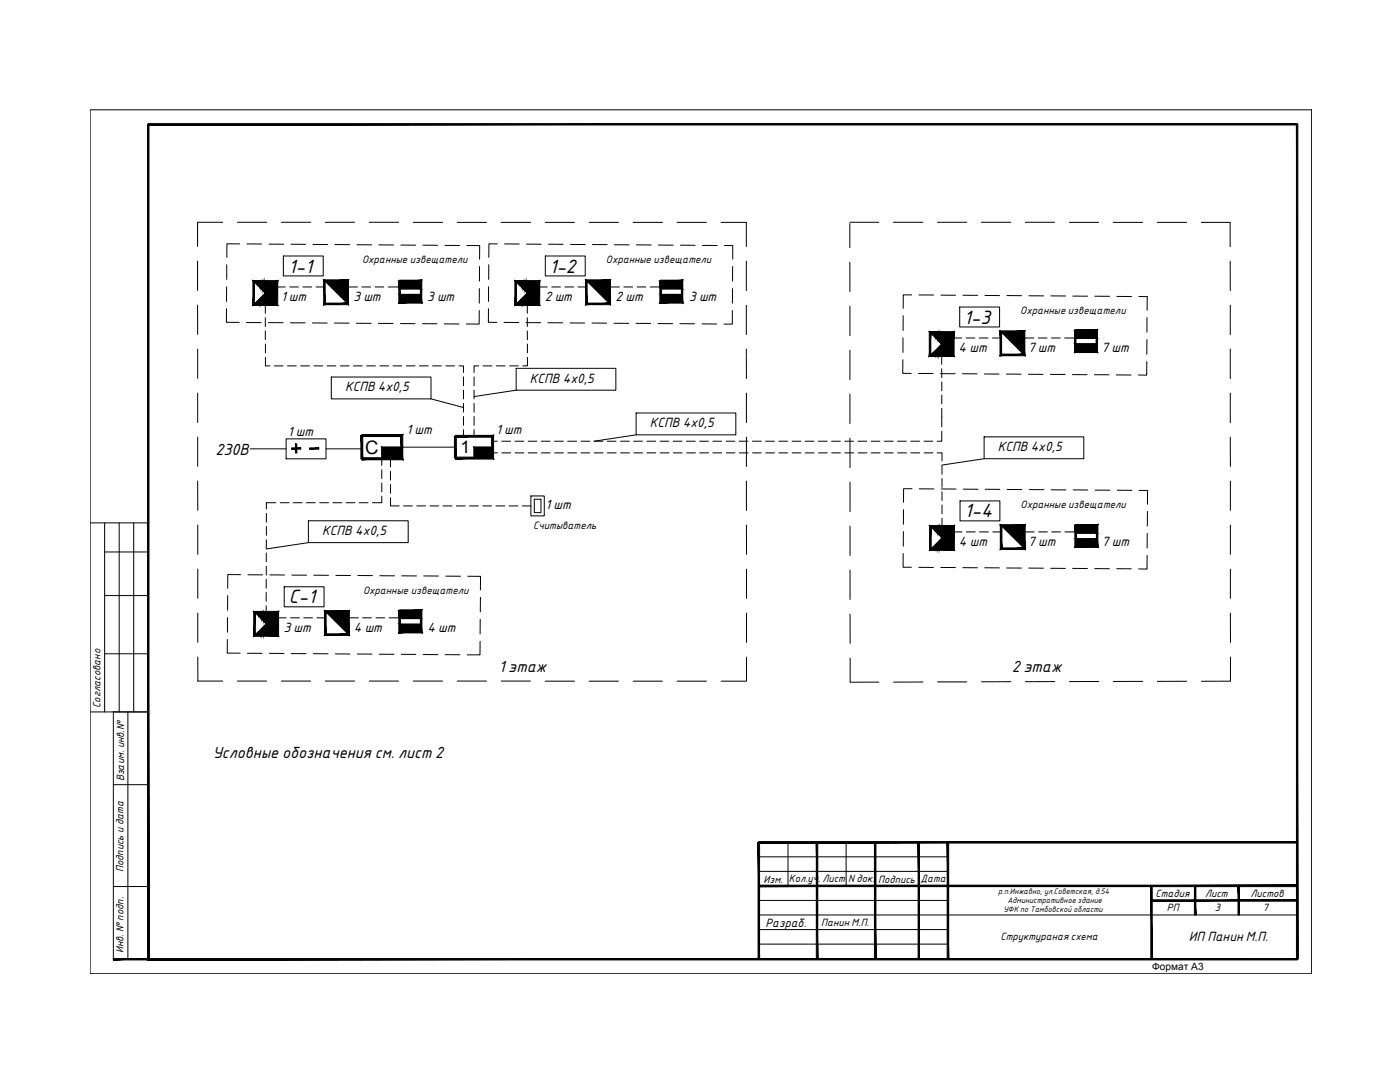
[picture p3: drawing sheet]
<svg xmlns="http://www.w3.org/2000/svg" width="279mm" height="216mm" viewBox="0 0 279 216" stroke-linecap="round" stroke-linejoin="round" font-family="sans-serif">
<!-- layer: DESC -->
<g fill="none" stroke="#000" stroke-width=".2">
<path d="M18 21.9h243.8v172.4h-243.8zM39.4 52.1v5.9M44.4 44.4h-5v4.8M45.2 57.2v2.9M45.2 52.8v3M47.4 44.4h5.8M47.8 48.7l-2.5-.1v2.8M49.3 48.7h2.9M53.7 48.7h2.9M55.3 57.3h1.6M56.1 44.4h5.9M56.6 51.1h7.9v4h-7.9z"/>
<path d="M57.8 57.3h1.8M58.1 48.7l2.9 .1M60.4 57.3h1.8M62.5 48.8h2.9M63.1 57.3h1.6M64.9 44.4h5.9M66.8 48.8h3M69.4 57.3h1.9M71.2 48.8l3 .1M72.2 57.3h1.8M73.7 44.4h5.9M74.9 57.3h1.7"/>
<path d="M75.6 48.9h2.9M77.5 57.3h1.9M79.7 56.1h4.3v1.5h-4.3zM79.7 58.7h4.3v1.7h-4.3zM80 48.9h2.9M82.5 44.4h5.8M84.4 48.9h2.9M88.8 49h2.9M91.3 44.4h5.8M93.2 49h2.5v2.7M95.7 57.6l-.1 2.9M95.7 53.2v2.9"/>
<path d="M97.5 57.2v2.9M97.6 52.8l-.1 3M99.2 48.7l-1.6-.1v2.8M100 44.4h5.9M100.7 48.7h2.9M105.1 48.7h2.9M107.5 57.3h1.7M108.8 44.4h5.9M108.8 51.1h8v4h-8zM109.5 48.7l2.9 .1M110.1 57.3h1.8M112.7 57.3h1.8"/>
<path d="M113.9 48.8h2.9M115.4 57.3h1.6M117.6 44.4h5.8M118.3 48.8h2.9M121.7 57.3h1.9M122.6 48.8l3 .1M124.5 57.3h1.8M126.4 44.4h5.8M127 48.9h3M127.1 57.3h1.8M129.8 57.3h1.9M131.4 48.9h2.9"/>
<path d="M131.8 56.1h4.3v1.5h-4.3zM131.8 58.7h4.3v1.7h-4.3zM135.1 44.4h5.9M135.8 48.9h2.9M140.2 49h2.9M143.9 44.4h5M144.6 49h1.6v2.7M146.2 57.6v2.9M146.2 53.2v2.9M148.9 44.4v4.8M148.9 52.1v5.9M169.6 44.4h5.8"/>
<path d="M169.6 52.3v5.9M169.6 44.6v4.8M178.3 44.4h5.9M181.9 58.9l-1.6-.1-.1 2.7M183.4 58.9h2.9M187.1 44.4h5.8M187.8 58.9h2.9M192.2 58.9h2.9M195.8 44.4h5.9M196.6 59h2.9M200.9 59h3M204.6 44.4h5.9"/>
<path d="M205.3 59h3M209.7 59l3 .1M213.4 44.4h5.9M214.1 59.1h2.9M218.5 59.1h2.9M222.2 44.4h5.8M222.9 59.1l2.9 .1M227.3 59.2h1.7l-.1 2.7M231 44.4h5.8M239.7 44.4h5.8M245.5 44.4v4.8M245.5 52.1v5.9"/>
<path d="M39.4 60.9v5.8M39.4 69.7v5.8M39.4 78.4v5.9M45.2 61.6v2.7h2.5M49.2 64.4h2.9M53 60.8v1.7M53 63.4v1.8M53 66v1.8M53 68.7v1.7M53 71.3v1.7h.9M53.6 64.4h2.9M54.8 73h1.7"/>
<path d="M57.4 73h1.7M58 64.4h2.9M60 73h1.8M62.3 64.4l3 .1M62.6 73h1.8M65.3 73h1.7M66.1 75.2h19.9v4.4h-19.9zM66.8 64.5h2.9M67.9 73h1.8M70.5 73h1.8M71.1 64.5h3M73.2 73h1.7"/>
<path d="M75.5 64.5h2.9M75.8 73h1.8M78.4 73h1.8M79.9 64.6h2.9M81.1 73h1.7M83.7 73h1.8M84.3 64.6h2.9M86 79.6l6.5 1.7M86.3 73h1.8M88.7 64.6l2.9 .1M89 73h1.7M91.6 73h.9v1.3"/>
<path d="M92.5 75.2v1.8M92.5 77.8v1.8M94.6 75.2v1.8M94.6 77.8v1.8M95.5 73h-.9v1.3M95.6 62v2.7h-2.5M96.4 73h1.8M97.5 61.6v2.7h1.6M99.1 73h1.7M100.6 64.3l2.9 .1M101.7 73h1.7M103 73.5h19.9v4.4h-19.9z"/>
<path d="M103 77.9l-8.4 1.2M105 64.4h2.9M105.2 60.8v1.7M105.2 63.4v1.8M105.2 66l.1 1.8M105.3 71.3v1.7h-1M105.3 68.7v1.7M109.4 64.4h2.9M113.8 64.4l2.9 .1M118.1 64.5h3M122.5 64.5h3M126.9 64.5h3"/>
<path d="M131.3 64.6h2.9M135.7 64.6h2.9M140.1 64.6l2.9 .1M146.1 62v2.7h-1.6M148.9 69.7l.1 5.8M148.9 60.9v5.8M149 78.5v5.8M169.6 61.1v5.9M169.6 69.9v5.8M169.6 78.7v5.8M180.2 71.8v2.7h1.6M180.2 67.4v2.9"/>
<path d="M180.2 63v2.9M183.3 74.5h2.9M187.7 74.6h2.9M187.9 71v1.7M187.9 73.6l.1 1.7M188 76.2v1.8M188 78.8v1.8M190.3 67.4h1.6M191.5 61.3h8v3.9h-8zM192.1 74.6h2.9M192.8 67.4h1.8M195.4 67.4h1.8"/>
<path d="M196.5 74.6h2.9M198.1 67.4h1.6M200.8 74.6l3 .1M204.4 67.4h1.9M205.2 74.7h3M207.2 67.4h1.8M209.6 74.7h2.9M209.8 67.4h1.8M212.5 67.4h1.9M214 74.7l2.9 .1M214.6 65.9h4.3v1.6h-4.3zM214.6 68.6h4.3v1.6h-4.3z"/>
<path d="M218.4 74.8h2.9M222.8 74.8h2.9M228.9 72.1l-.1 2.8-1.6-.1M228.9 67.8v2.9M228.9 63.4v2.9M245.5 60.9v5.8M245.5 69.7v5.8M245.5 78.5v5.8M39.4 96l.1 5.8M39.4 87.2v5.9M49.9 89.6h7.2M57.1 87.6h8v4h-8z"/>
<path d="M65.1 89.6h7.1M76.2 91.6h.1M76.2 99v1.3h-1.9M76.2 91.6v1.3M76.2 93.7v1.8M76.2 96.4v1.7M77.9 99.3v1.7h1.8M77.9 91.6v1.6M77.9 94.1v1.7M77.9 96.7v1.7M80.2 89.9h.1M90.9 89.2h-14.7v2.4"/>
<path d="M92.5 80.5v1.7M92.5 83.1v1.8M92.5 85.7v1.4M94.6 91.4h.1M94.6 80.5v1.7M94.6 83.1v1.8M94.6 85.7v1.4M98.3 89.2h-3.7v2.2M98.3 88h1M98.3 90.4h1M100.1 88h1.8M100.2 90.4h1.7"/>
<path d="M102.8 88h1.7M102.8 90.4h1.8M105.4 88h1.8M105.4 90.4h1.8M106 99h2.6v3.9h-2.6zM106.6 99.6h1.4v2.7h-1.4zM108 88h1.8M108 90.4h1.8M110.7 88h1.7M110.7 90.4h1.8M113.3 88h1.8M113.3 90.4h1.8"/>
<path d="M115.9 88h1.8M116 90.4h1.7M118.6 90.4h1.7M121.2 88h1.8M121.2 90.4h1.8M123.8 88h1.8M123.9 90.4h1.7M126.5 88h1.7M126.5 90.4h1.7M127 82.4h19.8v4.4h-19.8zM127 86.8l-8.5 1.2h1.8M129.1 88h1.8"/>
<path d="M129.1 90.4h1.8M131.7 88h1.8M131.8 90.4h1.7M134.4 88h1.7M134.4 90.4h1.7M137 88h1.8M137 90.4h1.8M139.6 88h1.8M139.7 90.4h1.7M142.3 88h1.7M142.3 90.4h1.7M144.9 88h1.8"/>
<path d="M144.9 90.4h1.8M147.5 88h1.8M147.5 90.4h1.8M149 87.2v5.9M149 96v5.9M150.2 88h1.7M150.2 90.4h1.7M152.8 88h1.8M152.8 90.4h1.8M155.4 88h1.8M155.4 90.4h1.8M158.1 88h1.7"/>
<path d="M158.1 90.4h1.7M160.7 88h1.7M160.7 90.4h1.8M163.3 88h1.8M163.3 90.4h1.8M166 88h1.7M166 90.4h1.7M168.6 88h1.7M168.6 90.4h1.8M169.6 87.4v5.9M169.6 96.2v5.9M171.2 88h1.8"/>
<path d="M171.3 90.4h1.7M173.9 88h1.7M173.9 90.4h1.7M176.5 88h1.8M176.5 90.4h1.8M179.1 88h1.8M179.1 90.4h1.8M181.8 88h1.7M181.8 90.4h1.7M182 97.5h-1.7v2.7M183.5 97.5l2.9 .1M184.4 88h1.8"/>
<path d="M184.4 90.4h1.8M187 90.4h1v1.6M187.8 97.6h3M188 86v2h-1M188 81.5v3.7M188 92.9v1.7M188 95.5v1.7M188 98.1v1.8M191.6 100h8v3.9h-8zM192.2 97.6h3M196.4 87.2h19.9v4.3h-19.9zM196.4 91.5l-8.4 1.3"/>
<path d="M196.6 97.6h3M201 97.7h2.9M205.4 97.7h2.9M209.8 97.7l2.9 .1M214.2 97.8h2.9M218.6 97.8h2.9M223 97.8h2.9M227.3 97.9h1.7v2.7M245.5 87.2v5.9M245.5 96v5.9M18 104.3h11.6M20.9 104.3v37.8"/>
<path d="M20.9 110.1h8.7M20.9 118.8h8.7M23.8 104.3v37.8M26.7 104.3v37.8M39.5 104.8v5.8M39.5 113.5v5.9M45.4 118.8v3M48 114.7l-2.5-.1-.1 2.8M49.5 114.7h2.9M53.1 118.2v1.8M53.1 110.3v1.8M53.1 113v1.7"/>
<path d="M53.1 115.6v1.8M53.2 107.7l-.1 1.8M53.2 100.3v1.3M53.2 102.4v1.8M53.2 105.1v1.7M53.2 100.3h1.8M53.9 114.7h2.9M55.9 100.3h1.8M56.7 117.1h8v4h-8zM58.2 114.8h3M58.5 100.3h1.8M61.2 100.3h1.7"/>
<path d="M61.5 103.9h20v4.4h-20zM61.5 108.3l-8.4 1.2M62.6 114.8h3M63.8 100.3h1.8M66.4 100.3h1.8M67 114.8h2.9M69.1 100.3h1.7M71.4 114.8l2.9 .1M71.7 100.3h1.8M75.8 114.9h2.9M80.2 114.9h2.9M80.5 101h1.8"/>
<path d="M83.2 101h1.7M84.6 114.9h2.9M85.8 101h1.8M88.4 101h1.8M89 115h2.9M91.1 101h1.7M93.4 115h2.5v2.7M93.7 101h1.8M95.9 119.2v2.9M96.3 101h1.8M99 101h1.7M101.6 101h1.7"/>
<path d="M104.2 101h1.8M149 104.8v5.8M149 113.6v5.8M169.6 105v5.8M169.6 113.8v5.8M180.2 110.5v2.7h1.7M180.3 106.1v2.9M180.3 101.7v2.9M183.4 113.2h2.9M187.8 113.2h2.9M188 100.8v1.7M188 103.4v1.6"/>
<path d="M190.3 106.1h1.7M192.1 113.3h3M192.9 106.1h1.7M195.5 106.1h1.7M196.5 113.3h2.9M198.1 106.1h1.7M200.9 113.3l2.9 .1M204.4 106.1h2M205.3 113.4h2.9M207.3 106.1h1.7M209.7 113.4h2.9M209.9 106.1h1.8"/>
<path d="M212.5 106.1h2M214.1 113.4h2.9M214.7 104.8h4.3v1.6h-4.3zM214.7 107.5h4.3v1.6h-4.3zM218.5 113.5h2.9M222.9 113.5h2.9M228.9 110.8v2.7h-1.7M229 106.4l-.1 3M229 102.1v2.9M245.5 104.8v5.8M245.5 113.6v5.8M20.9 130.5h8.7"/>
<path d="M39.4 135.9h5M39.5 131.1v4.8M39.5 122.3v5.9M45.4 127.6v2.7h2.5M45.4 123.2v2.9M47.4 135.9h5.8M49.4 130.4h2.9M53.1 120.9v1.3M53.8 130.4h2.9M55.4 123.3h1.7M56.1 135.9h5.9M58 123.3h1.7"/>
<path d="M58.1 130.4h3M60.6 123.3h1.8M62.5 130.4l3 .1M63.3 123.3h1.6M64.9 135.9h5.9M66.9 130.5h2.9M69.6 123.3h1.9M71.3 130.5h2.9M72.4 123.3h1.7M73.7 135.9h5.8M75 123.3h1.8M75.7 130.5l2.9 .1"/>
<path d="M77.7 123.3h1.9M79.7 121.8h4.3v1.6h-4.3zM79.7 124.6h4.3v1.5h-4.3zM80.1 130.6h2.9M82.5 135.9h5.8M84.5 130.6h2.9M88.9 130.6h2.9M91.2 135.9h5.9M95.8 128v2.7h-2.5M95.8 123.6v2.9M100 135.9h5.9M108.8 135.9h5.9"/>
<path d="M117.6 135.9h5.8M126.4 135.9h5.8M135.1 135.9h5.9M143.9 135.9h5M149 122.3v5.9M149 131.1v4.8M169.6 122.5l.1 5.9M169.7 131.3v4.8h5.7M184.2 136.1h-5.9M187.1 136.1h5.8M201.7 136h-5.8M210.5 136h-5.8"/>
<path d="M219.3 136h-5.9M228.1 136h-5.9M236.8 135.9l-5.8 .1M245.5 135.9h-5.7M245.5 122.3l.1 5.9M245.6 131.1v4.8M18 142.1h11.6M22.6 142.1v49.3M22.6 156.6h7M25.5 142.1v49.3M22.6 176.9h7M151.4 171h37.8"/>
<path d="M151.4 173.9h37.8M151.4 179.7h37.8M157.3 168.1v8.7M168.9 168.1v8.7M151.4 182.6h107.4M151.4 188.4h37.8M151.4 185.5h37.8"/>
</g>
<g fill="#000" stroke="#000" stroke-width=".2">
<path d="M64.9 56.1h4.3l.1 4.4zM117.2 56.1h4.3l.1 4.4zM199.9 66.3h4.3l.1 4.4zM199.9 105h4.4v4.4zM65.1 122.1h4.3v4.4z"/>
<path d="M29.4 24.8l.3 166.5v-166.5zM29.4 24.8l.3 166.5-.3 .2zM29.4 191.5l229.5-.2h-229.2zM29.4 191.5l229.5-.2v.2z"/>
<path d="M29.6 24.9h229.3v-.2zM29.6 24.7h229.3l-229.3 .2z"/>
<path d="M51.3 56.2h.3l-.3 .4zM51.6 56.2l-.3 .4h.3z"/>
<path d="M51.5 56.3h.4l-.4 .6zM51.9 56.3l-.4 .6h.4z"/>
<path d="M51.8 56.3h.3l-.3 .9zM52.1 56.3l-.3 .9h.3z"/>
<path d="M52.1 56.2h.3l-.3 1.3zM52.4 56.2l-.3 1.3h.3z"/>
<path d="M52.4 56.2h.3l-.3 1.6zM52.7 56.2l-.3 1.6h.3z"/>
<path d="M52.7 56.3h.3l-.3 1.8zM53 56.3l-.3 1.8h.3z"/>
<path d="M53 56.2h.3l-.3 4.4zM53.3 56.2l-.3 4.4h.3z"/>
<path d="M53 58.4l.2 .2-2.4 2zM50.8 60.6l.2 .3 2.2-2.3z"/>
<path d="M51 56.1l2.2 2.2-.2 .3zM51 56.1l-.2 .2 2.2 2.3z"/>
<path d="M53.2 56.2h.3l-.3 4.4zM53.5 56.2l-.3 4.4h.3z"/>
<path d="M53.5 56.2h.4l-.4 4.4zM53.9 56.2l-.4 4.4h.4z"/>
<path d="M53.9 56.2h.3l-.3 4.4zM54.2 56.2l-.3 4.4h.3z"/>
<path d="M54.2 56.2h.3l-.3 4.4zM54.5 56.2l-.3 4.4h.3z"/>
<path d="M54.5 56.2h.3l-.3 4.4zM54.8 56.2l-.3 4.4h.3z"/>
<path d="M54.8 56.2h.3l-.3 4.4zM55.1 56.2l-.3 4.4h.3z"/>
<path d="M64.6 55.8l.3 .3 4.6-.3zM64.9 56.1l4.6-.3-.3 .3zM69.2 56.1l.3 4.7v-5zM69.2 56.1l.3 4.7-.3-.3zM64.6 60.8h4.9l-.3-.3zM64.9 60.5h4.3l-4.6 .3zM64.6 55.8v5l.3-.3zM64.6 55.8l.3 .3v4.4z"/>
<path d="M79.7 55.9v.3l4.5-.3zM79.7 56.2l4.5-.3-.3 .3zM84.2 55.9l-.3 .3 .3 4.3zM83.9 56.2l.3 4.3-.3-.3zM79.6 60.5h4.6l-.3-.3zM79.6 60.5l.3-.3h4zM79.6 56.1v4.4l.3-.3zM79.6 56.1h.3v4.1z"/>
<path d="M79.7 56.1l4.3 1.5v-1.5zM79.7 56.1l4.3 1.5h-4.3z"/>
<path d="M79.7 58.7l4.3 1.7v-1.7zM79.7 58.7l4.3 1.7h-4.3z"/>
<path d="M103.5 56.2h.3l-.3 .4zM103.8 56.2l-.3 .4h.3z"/>
<path d="M103.8 56.3h.3l-.3 .6zM104.1 56.3l-.3 .6h.3z"/>
<path d="M104.1 56.3h.3l-.3 .9zM104.4 56.3l-.3 .9h.3z"/>
<path d="M104.4 56.2h.3l-.3 1.3zM104.7 56.2l-.3 1.3h.3z"/>
<path d="M104.7 56.2h.3l-.3 1.6zM105 56.2l-.3 1.6h.3z"/>
<path d="M105 56.3h.3l-.3 1.8zM105.3 56.3l-.3 1.8h.3z"/>
<path d="M105.2 56.2h.4l-.3 4.4zM105.6 56.2l-.3 4.4h.3z"/>
<path d="M105.3 58.4l.2 .2-2.4 2zM103.1 60.6l.2 .3 2.2-2.3z"/>
<path d="M103.3 56.1l2.2 2.2-.2 .3zM103.3 56.1l-.2 .2 2.2 2.3z"/>
<path d="M105.5 56.2h.3l-.3 4.4zM105.8 56.2l-.3 4.4h.3z"/>
<path d="M105.8 56.2h.3l-.3 4.4zM106.1 56.2l-.3 4.4h.3z"/>
<path d="M106.1 56.2h.4l-.4 4.4zM106.5 56.2l-.4 4.4h.4z"/>
<path d="M106.4 56.2h.4l-.4 4.4zM106.8 56.2l-.4 4.4h.4z"/>
<path d="M106.8 56.2h.3l-.3 4.4zM107.1 56.2l-.3 4.4h.3z"/>
<path d="M107.1 56.2h.3l-.3 4.4zM107.4 56.2l-.3 4.4h.3z"/>
<path d="M116.9 55.8l.3 .3 4.6-.3zM117.2 56.1l4.6-.3-.3 .3zM121.5 56.1l.3 4.7v-5zM121.5 56.1l.3 4.7-.3-.3zM116.9 60.8h4.9l-.3-.3zM117.2 60.5h4.3l-4.6 .3zM116.9 55.8v5l.3-.3zM116.9 55.8l.3 .3v4.4z"/>
<path d="M131.8 55.9v.3l4.5-.3zM131.8 56.2l4.5-.3-.3 .3zM136.3 55.9l-.3 .3 .3 4.3zM136 56.2l.3 4.3-.3-.3zM131.7 60.5h4.6l-.3-.3zM131.7 60.5l.3-.3h4zM131.7 56.1v4.4l.3-.3zM131.7 56.1h.3v4.1z"/>
<path d="M131.8 56.1l4.3 1.5v-1.5zM131.8 56.1l4.3 1.5h-4.3z"/>
<path d="M131.8 58.7l4.3 1.7v-1.7zM131.8 58.7l4.3 1.7h-4.3z"/>
<path d="M51.6 60.3v.4h-.3zM51.3 60.3v.4l.3-.4z"/>
<path d="M51.9 60v.7h-.4zM51.5 60v.7l.4-.7z"/>
<path d="M52.1 59.8v.9h-.3zM51.8 59.8v.9l.3-.9z"/>
<path d="M52.4 59.4v1.3h-.3zM52.1 59.4v1.3l.3-1.3z"/>
<path d="M52.7 59.2v1.5h-.3zM52.4 59.2v1.5l.3-1.5z"/>
<path d="M53 58.9v1.7h-.3zM52.7 58.9v1.7l.3-1.7z"/>
<path d="M55.4 56v4.9l-.3-.3zM55.4 56l-.3 .3v4.3zM50.5 56h4.9l-.3 .3zM50.5 56l.3 .3h4.3zM50.5 56l.3 .3-.3 4.6zM50.8 56.3l-.3 4.6 .3-.3zM50.5 60.9l.3-.3 4.6 .3zM50.8 60.6l4.6 .3-.3-.3z"/>
<path d="M103.9 60.3v.4h-.4zM103.5 60.3v.4l.4-.4z"/>
<path d="M104.1 60v.7h-.3zM103.8 60v.7l.3-.7z"/>
<path d="M104.4 59.8v.9h-.3zM104.1 59.8v.9l.3-.9z"/>
<path d="M104.7 59.4v1.3h-.3zM104.4 59.4v1.3l.3-1.3z"/>
<path d="M105 59.2v1.5h-.3zM104.7 59.2v1.5l.3-1.5z"/>
<path d="M105.3 58.9v1.7h-.3zM105 58.9v1.7l.3-1.7z"/>
<path d="M107.7 56v4.9l-.3-.3zM107.7 56l-.3 .3v4.3zM102.8 56h4.9l-.3 .3zM102.8 56l.3 .3h4.3zM102.8 56l.3 .3-.3 4.6zM103.1 56.3l-.3 4.6 .3-.3zM102.8 60.9l.3-.3 4.6 .3zM103.1 60.6l4.6 .3-.3-.3z"/>
<path d="M186.2 66.4h.4l-.4 .4zM186.6 66.4l-.4 .4h.4z"/>
<path d="M186.5 66.4h.3l-.3 .7zM186.8 66.4l-.3 .7h.3z"/>
<path d="M186.6 70.5v.4h-.4zM186.2 70.5v.4l.4-.4z"/>
<path d="M186.8 66.4h.3l-.3 1zM187.1 66.4l-.3 1h.3z"/>
<path d="M186.8 70.2v.7h-.3zM186.5 70.2v.7l.3-.7z"/>
<path d="M187.1 66.4h.3l-.3 1.2zM187.4 66.4l-.3 1.2h.3z"/>
<path d="M187.1 70v.9h-.3zM186.8 70v.9l.3-.9z"/>
<path d="M187.4 66.4h.3l-.3 1.6zM187.7 66.4l-.3 1.6h.3z"/>
<path d="M187.4 69.6v1.3h-.3zM187.1 69.6v1.3l.3-1.3z"/>
<path d="M187.7 66.4h.3l-.3 1.8zM188 66.4l-.3 1.8h.3z"/>
<path d="M187.7 69.3v1.6h-.3zM187.4 69.3v1.6l.3-1.6z"/>
<path d="M188 66.4h.2l-.2 4.4zM188.2 66.4l-.2 4.4h.2z"/>
<path d="M188 69v1.8h-.3zM187.7 69v1.8l.3-1.8z"/>
<path d="M188 68.6l.2 .2-2.4 2zM185.8 70.8l.2 .2 2.2-2.2z"/>
<path d="M186 66.3l2.2 2.2-.2 .2zM186 66.3l-.2 .2 2.2 2.2z"/>
<path d="M188.2 66.4h.3l-.3 4.4zM188.5 66.4l-.3 4.4h.3z"/>
<path d="M188.5 66.4h.3l-.3 4.4zM188.8 66.4l-.3 4.4h.3z"/>
<path d="M188.8 66.4h.4l-.3 4.4zM189.2 66.4l-.3 4.4h.3z"/>
<path d="M189.1 66.4h.4l-.3 4.4zM189.5 66.4l-.3 4.4h.3z"/>
<path d="M189.5 66.4h.3l-.3 4.4zM189.8 66.4l-.3 4.4h.3z"/>
<path d="M189.8 66.4h.3l-.3 4.4zM190.1 66.4l-.3 4.4h.3z"/>
<path d="M190.4 66.2v4.9l-.3-.3zM190.4 66.2l-.3 .3v4.3zM185.5 66.2h4.9l-.3 .3zM185.5 66.2l.3 .3h4.3zM185.5 66.2l.3 .3-.3 4.6zM185.8 66.5l-.3 4.6 .3-.3zM185.5 71.1l.3-.3 4.6 .3zM185.8 70.8l4.6 .3-.3-.3z"/>
<path d="M199.6 66l.3 .3 4.6-.3zM199.9 66.3l4.6-.3-.3 .3zM204.2 66.3l.3 4.7v-5zM204.2 66.3l.3 4.7-.3-.3zM199.6 71h4.9l-.3-.3zM199.6 71l.3-.3h4.3zM199.6 66v5l.3-.3zM199.6 66l.3 .3v4.4z"/>
<path d="M214.6 65.8v.3l4.4-.3zM214.6 66.1l4.4-.3-.2 .3zM219 65.8l-.2 .3 .2 4.2zM218.8 66.1l.2 4.2-.2-.2zM214.5 70.3h4.5l-.2-.2zM214.5 70.3l.2-.2h4.1zM214.5 65.9v4.4l.2-.2zM214.5 65.9h.2v4.2z"/>
<path d="M214.6 65.9l4.3 1.6v-1.6zM214.6 65.9l4.3 1.6h-4.3z"/>
<path d="M214.6 68.6l4.3 1.6v-1.6zM214.6 68.6l4.3 1.6h-4.3z"/>
<path d="M58.2 89.4v.2l1.8-.2zM58.2 89.6l1.8-.2v.2z"/>
<path d="M59 88.6l.2 1.8v-1.8zM59 88.6l.2 1.8h-.2z"/>
<path d="M61.8 89.4v.2l1.8-.2zM61.8 89.6l1.8-.2v.2z"/>
<path d="M72.2 86.7v.4l8.2-.4zM72.2 87.1l8.2-.4-.4 .4zM80.4 86.7l-.4 .4 .4 4.6zM80 87.1l.4 4.6-.4-.4zM72.2 91.7h8.2l-.4-.4zM72.2 91.3h7.8l-7.8 .4z"/>
<path d="M72 86.9l.4 4.7v-4.7zM72 86.9l.4 4.7h-.4z"/>
<path d="M76.2 89.2l4 2.4v-2.4zM76.2 89.2l4 2.4h-4z"/>
<path d="M90.9 86.9v.3l7.6-.3zM90.9 87.2l7.6-.3-.4 .3zM98.5 86.9l-.4 .3 .4 4.4zM98.1 87.2l.4 4.4-.4-.4zM90.9 91.6h7.6l-.4-.4zM90.9 91.2h7.2l-7.2 .4z"/>
<path d="M90.7 87.1l.4 4.3v-4.3zM90.7 87.1l.4 4.3h-.4z"/>
<path d="M94.6 89.2l3.7 2.2v-2.2zM94.6 89.2l3.7 2.2h-3.7z"/>
<path d="M186.3 105.1h.3l-.3 .4zM186.6 105.1l-.3 .4h.3z"/>
<path d="M186.6 105.1h.3l-.3 .7zM186.9 105.1l-.3 .7h.3z"/>
<path d="M186.6 109.2v.3h-.3zM186.3 109.2v.3l.3-.3z"/>
<path d="M186.9 105.1h.3l-.3 1zM187.2 105.1l-.3 1h.3z"/>
<path d="M186.9 108.9v.7h-.3zM186.6 108.9v.7l.3-.7z"/>
<path d="M187.1 105.1h.4l-.4 1.2zM187.5 105.1l-.4 1.2h.4z"/>
<path d="M187.2 108.6v1h-.3zM186.9 108.6v1l.3-1z"/>
<path d="M187.4 105.1h.3l-.3 1.6zM187.7 105.1l-.3 1.6 .3-.1z"/>
<path d="M187.5 108.3v1.3h-.3zM187.2 108.3v1.3l.3-1.3z"/>
<path d="M187.7 105.1h.4l-.4 1.8zM188.1 105.1l-.4 1.8h.4z"/>
<path d="M187.8 108v1.6h-.3zM187.5 108v1.6l.3-1.6z"/>
<path d="M188 105.1h.3l-.3 4.4zM188.3 105.1l-.3 4.4h.3z"/>
<path d="M188.1 107.7v1.8h-.4zM187.7 107.7v1.8l.4-1.8z"/>
<path d="M188.1 107.3l.2 .2-2.5 2zM185.8 109.5l.3 .2 2.2-2.2z"/>
<path d="M188.3 105.1h.3l-.3 4.4zM188.6 105.1l-.3 4.4h.3z"/>
<path d="M186.1 105l2.2 2.2-.2 .2zM186.1 105l-.2 .2 2.2 2.2z"/>
<path d="M188.6 105.1h.3l-.3 4.4zM188.9 105.1l-.3 4.4h.3z"/>
<path d="M188.9 105.1h.3l-.3 4.4zM189.2 105.1l-.3 4.4h.3z"/>
<path d="M189.2 105.1h.3l-.3 4.4zM189.5 105.1l-.3 4.4h.3z"/>
<path d="M189.5 105.1h.3l-.3 4.4zM189.8 105.1l-.3 4.4h.3z"/>
<path d="M189.8 105.1h.4l-.4 4.4zM190.2 105.1l-.4 4.4h.4z"/>
<path d="M190.5 104.8v5l-.3-.3zM190.5 104.8l-.3 .4v4.3zM185.5 104.9l5-.1-.3 .4zM185.5 104.9l.3 .3h4.4zM185.5 104.9l.3 .3-.3 4.6zM185.8 105.2l-.3 4.6 .3-.3zM185.5 109.8l.3-.3 4.7 .3zM185.8 109.5l4.7 .3-.3-.3z"/>
<path d="M199.6 104.7l.4 .3 4.6-.3zM200 105l4.6-.3-.3 .3zM204.6 104.7l-.3 .3 .3 4.7zM204.3 105l.3 4.7-.3-.4zM199.6 109.7h5l-.3-.4zM199.6 109.7l.4-.4h4.3zM199.6 104.7v5l.4-.4zM199.6 104.7l.4 .3v4.3z"/>
<path d="M214.7 104.7v.3l4.4-.3zM214.7 105l4.4-.3-.3 .3zM219.1 104.7l-.3 .3 .3 4.2zM218.8 105l.3 4.2-.3-.2zM214.5 109.2h4.6l-.3-.2zM214.5 109.2l.3-.2h4zM214.5 104.8v4.4l.3-.2zM214.5 104.8h.3v4.2z"/>
<path d="M214.7 104.8l4.3 1.6v-1.6zM214.7 104.8l4.3 1.6h-4.3z"/>
<path d="M214.7 107.5l4.3 1.6v-1.6zM214.7 107.5l4.3 1.6h-4.3z"/>
<path d="M51.4 122.2h.3l-.3 .4zM51.7 122.2l-.3 .4h.3z"/>
<path d="M51.7 122.3h.3l-.3 .6zM52 122.3l-.3 .6h.3z"/>
<path d="M51.7 126.4v.3h-.3zM51.4 126.4v.3l.3-.3z"/>
<path d="M52 122.3h.3l-.3 .9zM52.3 122.3l-.3 .9h.3z"/>
<path d="M52 126.1v.6h-.3zM51.7 126.1v.6l.3-.6z"/>
<path d="M52.3 122.2h.3l-.3 1.3zM52.6 122.2l-.3 1.3h.3z"/>
<path d="M52.3 125.8v.9h-.3zM52 125.8v.9l.3-.9z"/>
<path d="M52.5 122.2h.4l-.3 1.6zM52.9 122.2l-.3 1.6h.3z"/>
<path d="M52.6 125.4v1.3h-.3zM52.3 125.4v1.3l.3-1.3z"/>
<path d="M52.9 122.3h.3l-.3 1.8zM53.2 122.3l-.3 1.8h.3z"/>
<path d="M52.9 125.2v1.5h-.3zM52.6 125.2v1.5l.3-1.5z"/>
<path d="M53.1 122.2h.3l-.3 4.5zM53.4 122.2l-.3 4.5h.3z"/>
<path d="M53.2 124.9v1.8h-.3zM52.9 124.9v1.8l.3-1.8z"/>
<path d="M53.2 124.4l.2 .2-2.4 2zM51 126.6l.2 .3 2.2-2.3z"/>
<path d="M51.2 122.1l2.2 2.2-.2 .3zM51.2 122.1l-.2 .2 2.2 2.3z"/>
<path d="M53.4 122.2h.3l-.3 4.5zM53.7 122.2l-.3 4.5h.3z"/>
<path d="M53.7 122.2h.3l-.3 4.5zM54 122.2l-.3 4.5h.3z"/>
<path d="M54 122.2h.3l-.2 4.5zM54.3 122.2l-.2 4.5h.2z"/>
<path d="M54.3 122.2h.3l-.3 4.5zM54.6 122.2l-.3 4.5h.3z"/>
<path d="M54.6 122.2h.4l-.3 4.5zM55 122.2l-.3 4.5h.3z"/>
<path d="M55 122.2h.3l-.3 4.5zM55.3 122.2l-.3 4.5h.3z"/>
<path d="M55.6 122v4.9l-.3-.3zM55.6 122l-.3 .3v4.3zM50.6 122h5l-.3 .3zM50.6 122l.3 .3h4.4zM50.6 122l.3 .3-.3 4.7zM50.9 122.3l-.3 4.7 .4-.4zM50.6 127l.4-.4 4.6 .3zM51 126.6l4.6 .3-.3-.3z"/>
<path d="M64.8 121.8l.3 .4 4.6-.4zM65.1 122.2l4.6-.4-.3 .4zM69.7 121.8l-.3 .4 .3 4.6zM69.4 122.2l.3 4.6-.3-.3zM64.8 126.8h4.9l-.3-.3zM64.8 126.8l.3-.3h4.3zM64.8 121.8v5l.3-.3zM64.8 121.8l.3 .4v4.3z"/>
<path d="M79.7 121.7v.3l4.5-.3zM79.7 122l4.5-.3-.3 .3zM84.2 121.7l-.3 .3 .3 4.3zM83.9 122l.3 4.3-.3-.3zM79.6 126.3h4.6l-.3-.3zM79.6 126.3l.3-.3h4zM79.6 121.8v4.5l.3-.3zM79.6 121.8h.3v4.2z"/>
<path d="M79.7 121.8l4.3 1.6v-1.6zM79.7 121.8l4.3 1.6h-4.3z"/>
<path d="M79.7 124.6l4.3 1.5v-1.5zM79.7 124.6l4.3 1.5h-4.3z"/>
<path d="M151.4 176.6v.3l107.4-.3zM151.4 176.9l107.4-.3v.3z"/>
<path d="M151.4 167.9v.3l107.4-.3zM151.4 168.2l107.4-.3v.3z"/>
<path d="M151.3 168.1l.3 23.2v-23.2zM151.3 168.1l.3 23.2h-.3z"/>
<path d="M162.9 168.1l.3 23.3v-23.3zM162.9 168.1l.3 23.3h-.3z"/>
<path d="M174.5 168.1l.3 23.2v-23.2zM174.5 168.1l.3 23.2h-.3z"/>
<path d="M183.2 168.1l.3 23.2v-23.2zM183.2 168.1l.3 23.2h-.3z"/>
<path d="M189 168.1l.3 23.2v-23.2zM189 168.1l.3 23.2h-.3z"/>
<path d="M229.8 179.5v.3l29-.3zM229.8 179.8l29-.3v.3z"/>
<path d="M22.6 191.3v.2l7-.2zM22.6 191.5l7-.2v.2z"/>
<path d="M229.7 176.8v14.6h.2zM229.7 176.8h.2v14.6z"/>
<path d="M238.4 176.8v5.8h.3zM238.4 176.8h.3v5.8z"/>
<path d="M247.1 176.8v5.8h.3zM247.1 176.8h.3v5.8z"/>
<path d="M258.7 24.8v166.6h.3zM258.7 24.8h.3v166.6z"/>
</g>
<g font-size="3.7">
<text x="57.6" y="54.4">1-1</text>
<text x="109.7" y="54.4">1-2</text>
<text x="192.4" y="64.6">1-3</text>
<text x="72.8" y="90.6">C</text>
<text x="192.5" y="103.3">1-4</text>
<text x="57.7" y="120.4">C-1</text>
</g>
<text font-size="3.5" x="91.9" y="90.5">1</text>
<g font-size="3.1">
<text x="43" y="90.8">230В</text>
<text x="99.5" y="134.2">1 этаж</text>
<text x="201.9" y="134.2">2 этаж</text>
<text x="42.5" y="151.3">Условные обозначения см. лист 2</text>
</g>
<g font-size="2.6">
<text x="56.1" y="60.1">1 шт</text>
<text x="70.5" y="60.1">3 шт</text>
<text x="85.3" y="60.1">3 шт</text>
<text x="108.7" y="60.1">2 шт</text>
<text x="122.8" y="60.1">2 шт</text>
<text x="137.5" y="60.1">3 шт</text>
<text x="191.3" y="70.2">4 шт</text>
<text x="205.2" y="70.2">7 шт</text>
<text x="219.9" y="70.2">7 шт</text>
<text x="105.8" y="76.4">КСПВ 4х0,5</text>
<text x="68.9" y="78.1">КСПВ 4х0,5</text>
<text x="57.5" y="87">1 шт</text>
<text x="81.1" y="86.5">1 шт</text>
<text x="99.1" y="86.5">1 шт</text>
<text x="129.7" y="85.3">КСПВ 4х0,5</text>
<text x="199.2" y="90">КСПВ 4х0,5</text>
<text x="108.9" y="101.6">1 шт</text>
<text x="64.3" y="106.8">КСПВ 4х0,5</text>
<text x="191.4" y="108.9">4 шт</text>
<text x="205.2" y="108.9">7 шт</text>
<text x="219.9" y="108.9">7 шт</text>
<text x="56.6" y="126.1">3 шт</text>
<text x="70.6" y="126.1">4 шт</text>
<text x="85.3" y="126.1">4 шт</text>
<text x="237.3" y="187.8">ИП Панин М.П.</text>
</g>
<text font-size="2.3" x="152.8" y="184.9">Разраб.</text>
<g font-size="2.1">
<text x="72.3" y="52.4">Охранные извещатели</text>
<text x="120.9" y="52.4">Охранные извещатели</text>
<text x="203.6" y="62.6">Охранные извещатели</text>
<text x="203.7" y="101.3">Охранные извещатели</text>
<text x="106.4" y="105.6">Считыватель</text>
<text x="72.4" y="118.5">Охранные извещатели</text>
</g>
<g font-size="2">
<text x="20" y="141.2" transform="rotate(-90 20 141.2)">Cогласовано</text>
<text x="24.8" y="155.9" transform="rotate(-90 24.8 155.9)">Взаим. инв.№</text>
<text x="24.7" y="174.1" transform="rotate(-90 24.7 174.1)">Подпись и дата</text>
<text x="152.4" y="176.2">Изм.</text>
<text x="157.4" y="176">Кол.уч.</text>
<text x="164.1" y="176.1">Лист</text>
<text x="169.3" y="176.1">N док.</text>
<text x="175.3" y="176.2">Подпись</text>
<text x="183.7" y="176">Дата</text>
<text x="230.6" y="179">Стадия</text>
<text x="240.5" y="178.9">Лист</text>
<text x="249.6" y="178.9">Листов</text>
<text x="163.9" y="184.7">Панин М.П.</text>
<text x="232.8" y="181.7">РП</text>
<text x="242.4" y="181.7">3</text>
<text x="252" y="181.7">7</text>
<text x="24.7" y="190.2" transform="rotate(-90 24.7 190.2)">Инв. № подп.</text>
<text x="199.7" y="187.5">Структураная схема</text>
<text x="229.9" y="193.5">Формат А3</text>
</g>
<g font-size="1.5">
<text x="199.2" y="178.4">р.п.Инжавно, ул.Советская, д.54</text>
<text x="200.3" y="182.1">УФК по Тамбовской области</text>
<text x="201.1" y="180.2">Административное здание</text>
</g>
</svg>
